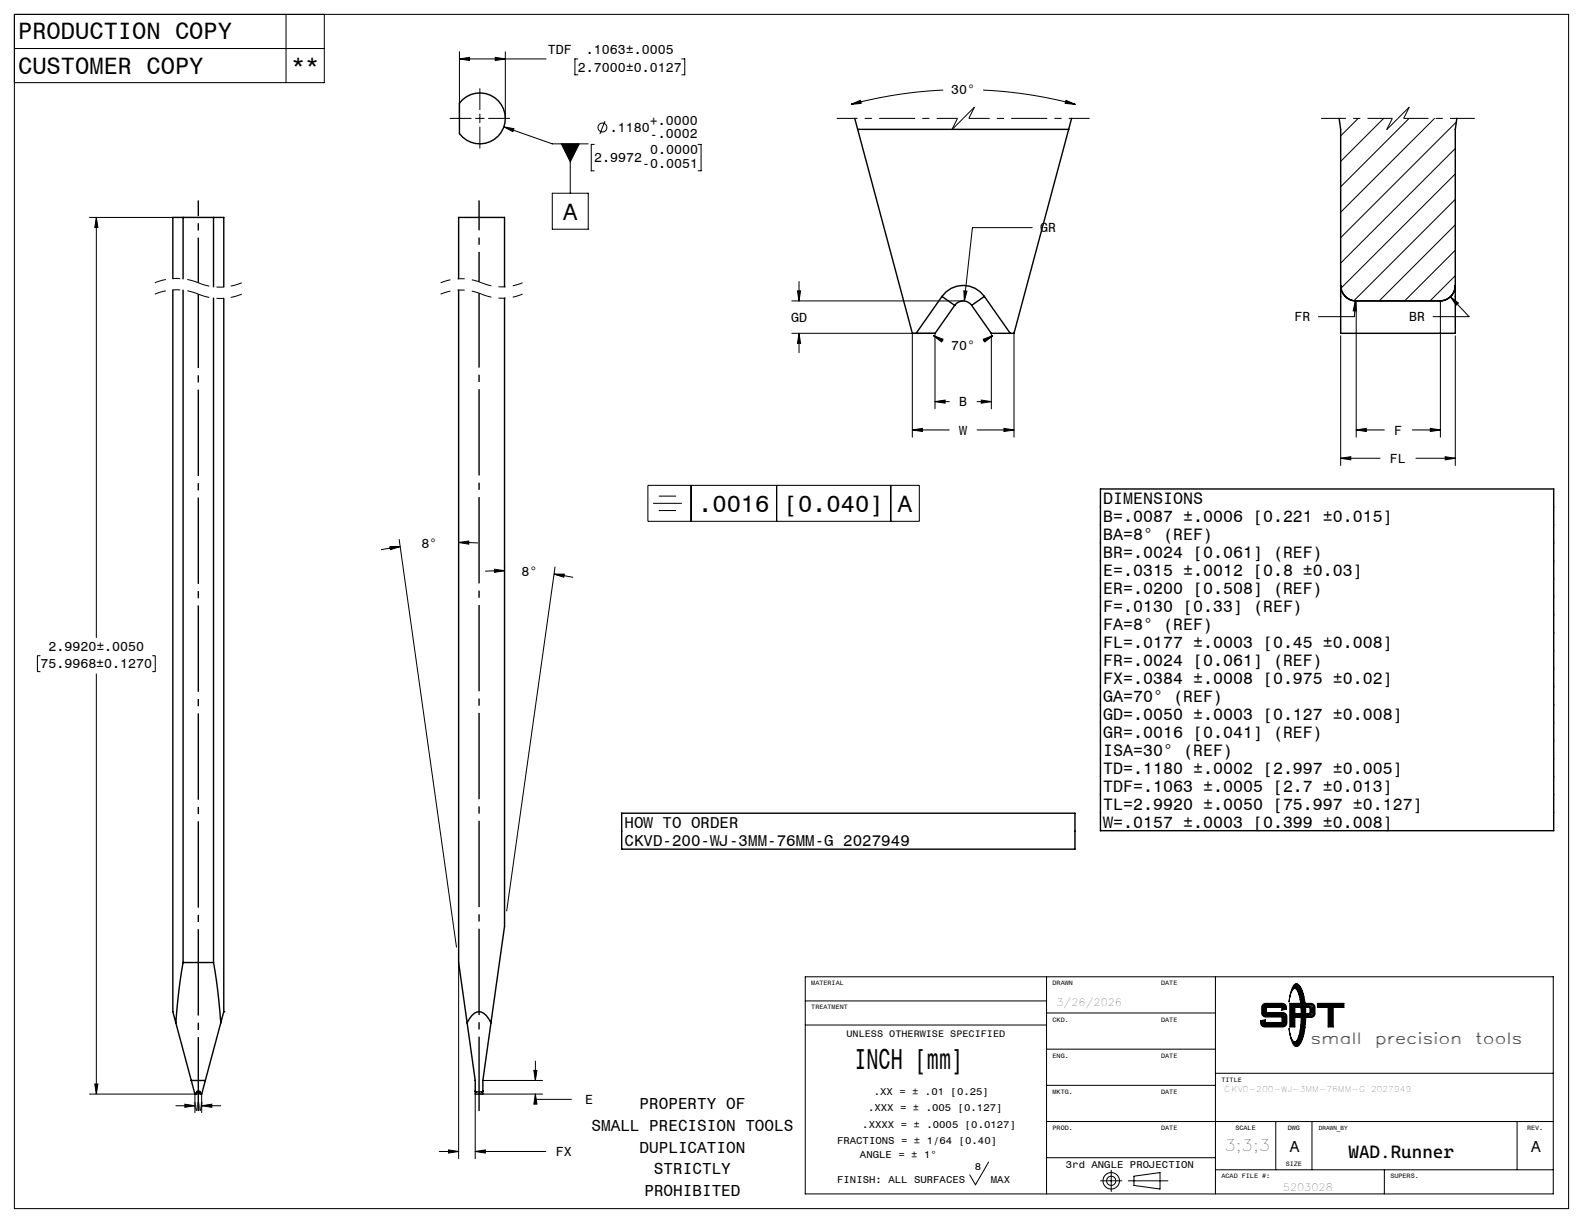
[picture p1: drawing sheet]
<svg xmlns="http://www.w3.org/2000/svg" width="279mm" height="216mm" viewBox="0 0 279 216" stroke-linecap="round" stroke-linejoin="round" font-family="sans-serif">
<g fill="none" stroke="#000" stroke-width=".25">
<path d="M81.7 17.6a4.5 4.5 0 0 1 6.4 .4 4.5 4.5 0 0 1-.6 6.4 4.5 4.5 0 0 1-6.4-.8v-5.4zM32.3 38.4h-1.8v10.8M32.3 38.4v10.8M32.3 38.4h5.4M37.7 38.4h1.8v12.3M37.7 38.4v12.2M150.9 20.9l10.1 37.9h.7M151.4 22.8h37.2M189.1 20.9l-10.1 37.9h-.7M236.4 20.9l.2 1.9v27.6M257.1 20.9l-.2 1.9v27.6M30.5 51.2v127.4l.5 2"/>
<path d="M32.3 51.2v118.7M37.7 52.6v117.3M39.5 52.7v125.9M80.9 49.2v-10.8h8.2v12.2M80.9 51.2v118.7l1.5 10.7M89.1 52.6v110.9l-2.4 17M166.3 52.3l2.2 1.6M166.3 52.3a4.6 4.6 0 0 1 7.4 0M166.3 52.3l-4.6 6.5M168.5 53.9l-3.5 4.9h-3.3M168.5 53.9a1.83 1.83 0 0 1 3 0M171.5 53.9l3.5 4.9h3.3"/>
<path d="M173.7 52.3l-2.2 1.6M173.7 52.3l4.6 6.5M236.6 50.4a2.74 2.74 0 0 0 2.8 2.7M236.6 50.4v8.4h20.3v-8.4M256.9 50.4a2.74 2.74 0 0 1-2.8 2.7M256.9 50.4a2.74 2.74 0 0 1-2.7 2.7h-14.8M194.2 86.3h80v60.3h-80zM109.7 143.6h80v6.3h-80zM32.3 169.9l-.7 4.8-.6 5.9M32.3 169.9h5.4M37.7 169.9l.7 4.8 .6 5.9M39.5 178.6l-.5 2"/>
<path d="M39.5 178.6h.1M31 180.6l3.4 12.5M33.8 190.7h2.4M34.8 192.7l.1 .1M34.8 192.7l.2-.1 .2 .1M34.8 192.7l-.4 .4M34.9 192.8l-.2 .3h-.3M34.9 192.8h.2M35.1 192.8l.2 .3h.3M35.2 192.7l-.1 .1M35.2 192.7l.4 .4M39 180.6l-3.4 12.5"/>
<path d="M83.9 192.6h.1M83.9 192.6v.1M83.9 192.7h.1M84 192.7h.1M84 192.7v.1M84 192.8h1.1M85.1 192.8h.1M85.1 192.7v.1M85.1 192.7h.1M85.2 192.7h-.1M85.2 192.7h.1M85.2 192.6h.1"/>
<path d="M86.7 180.5a3 3 0 0 0-2.1-1.9 2.25 2.25 0 0 0-1.8 1.3l-.4 .7M86.7 180.5l-1.5 10.2v2.4h-1.3v-2.4l-1.5-10.1"/>
</g>
<g fill="none" stroke="#000" stroke-width=".18">
<path d="M2.5 8.6h54.7M2.5 2.5h274.4v210.9h-274.4zM50.5 2.5v12.1M57.2 2.5v12.1h-54.7M81.1 10.4l1.8-.3v.6zM81.1 10.4h15.3M81.1 9.1v11.8M84.7 15.6v3.8M87.4 10.1l1.8 .3-1.8 .3zM89.2 9.1v11.8M102 10.4h-.5v2.8h.5M120.3 10.4h.6v2.8h-.6"/>
<path d="M150.2 18.4l1.7-.7 .1 .6zM166.5 15.9a76.5 76.5 0 0 0-16.3 2.5M173.5 15.9a76.5 76.5 0 0 1 16.3 2.5M188.1 17.7l1.7 .7-1.8-.1zM15.7 38.4h19.3M17 38.4l.3 1.8h-.6zM17 38.4v74.2M79.4 20.9h3.8M83.9 20.9h1.6M84.7 20.1v1.6M84.7 22.4v3.8M86.2 20.9h3.8"/>
<path d="M88.9 22.4l1.8 .3-.2 .5zM88.9 22.4l8.6 3h6.3M97.5 34.1h6.3v6.4h-6.3zM99.1 25.4h3.1l-1.5 3.2zM100.7 25.4v8.7M104.9 25.5h-.5v4.7h.5M106.8 21.4l-.9 2.2M123.2 25.5h.5v4.7h-.5M239.7 20.9l-3.1 3.1M244.2 20.9l-7.6 7.6M248.7 20.9l-12.1 12.1M253.2 20.9l-16.6 16.6"/>
<path d="M256.9 26.2l-20.3 20.2M256.9 30.7l-20.2 20.2M256.9 35.2l-17.9 17.9M256.9 39.7l-13.5 13.4M257 21.5l-20.4 20.5M139.8 58.8h25.2v13.4M139.8 53.1h30.2M140.8 51.3h.5l-.3 1.8zM141 58.8l.3 1.8h-.5zM141 49.7v3.4M141 58.8v3.5M161 58.8v18.4"/>
<path d="M164.8 59.2l1.6 .7-.2 .5zM164.8 59.2l1.7 1M170.1 51.3l.6 .1-.5 1.7zM173.6 59.9l1.6-.7-1.4 1.2zM175 58.8v13.4M175.2 59.2l-1.7 1M179 58.8v18.4M182.2 40.2h-10.6l-1.4 12.9M236.6 59.3v22.9M239.2 53.1l.2 1.8h-.6zM239.2 53.1l-.1 2.8h-6.4M239.4 53.1v24.1"/>
<path d="M254.2 53.1v24.1M256 52.4l1.4 1.1-.4 .4zM256 52.4l3.3 3.5h-6.4M256.9 44.2l-9 8.9M256.9 48.7l-4.5 4.4M256.9 59.3v22.9M161 75.9l1.8-.3v.6zM161 75.9h6.5M165 70.9l1.8-.3v.6zM165 70.9h2.5M172.5 75.9h6.5M172.5 70.9h2.5"/>
<path d="M173.2 70.6l1.8 .3-1.8 .3zM177.2 75.6l1.8 .3-1.8 .3zM239.4 75.9l1.7-.3v.6zM239.4 75.9h4.9M249.3 75.9h4.9M252.5 75.6l1.7 .3-1.7 .3zM68.8 96.5h1.8l-1.7 .5zM70.5 95.2l10.1 72M70.6 96.5l-3.3 .5M81 95.8l1.7-.3v.6zM81 95.8h3.4M89 99.5v64"/>
<path d="M114.4 85.7h47.9v6.3h-47.9zM115.3 88.9h5M116.3 87.6h3M116.3 90.1h3M122 85.7v6.3M137.1 85.7v6.3M157.2 85.7v6.3M236.6 80.9l1.8-.3v.6zM236.6 80.9h7M249.9 80.9h7M255.1 80.6l1.8 .3-1.8 .3zM7.1 115.8h-.5v2.8h.5"/>
<path d="M17 118.9v74.2M26.9 115.8h.5v2.8h-.5M87.3 100.5l1.7 .2-1.7 .3zM89 100.7l-3.4 .1M97.8 101.4h1.8l-.1 .5zM97.8 101.4l3.4 .5M98 100.1l-8.6 60.7M81 169.9v34.6M142.1 172.4h132.1v38.4h-132.1zM142.1 176.7h42.6M184.7 172.4v38.4M184.7 178.8h29.8"/>
<path d="M214.5 172.4v38.4M222.9 177.3l.5-.2h2.9a.79 .79 0 0 1 .8 1l-.9 .2v-.5h-2.7v.9h2.9a.72 .72 0 0 1 .7 .8v1.1a.72 .72 0 0 1-.7 .7h-3.2a.72 .72 0 0 1-.7-.7v-.4l.8-.2v.5h3v-1h-2.9a.72 .72 0 0 1-.7-.7v-1.1zM223 177.4l.4-.1h2.9a.61 .61 0 0 1 .6 .7l-.5 .2v-.5h-3v1.2h3a.58 .58 0 0 1 .6 .6v1.1a.58 .58 0 0 1-.6 .5h-3.2a.64 .64 0 0 1-.6-.8l.6-.1v.4h3.2v-1.2h-3a.58 .58 0 0 1-.6-.6v-1.1zM223.1 177.6l.3-.2h2.9l.3 .1 .2 .4-.3 .1v-.5h-3.3v1.5l3.4 .1 .2 .4-.1 1.4-.3 .1h-3.2l-.3-.1-.1-.5h.3v.4h3.5v-1.5l-3.4-.1-.2-.4zM223.1 177.8v1.1M223.4 179.1h3M226.6 177.7l.1 .2M226.7 179.4v1.3M227.6 177.1h1.9v.7h-1v1.1h1.1v.7h-1.1v1.7h-.9zM227.8 177.3h1.5l.1 .4h-1v1.4h1v.4h-1v1.6h-.6zM227.9 177.4h1.3v.1h-.9v1.7h1v.1h-1v1.7h-.4zM228.1 177.5v3.4"/>
<path d="M228.4 173.8a.69 .69 0 0 1 1.1 .5 13.7 13.7 0 0 1 0 9.9 .73 .73 0 0 1-.7 .6 .73 .73 0 0 1-.7-.7l-.3-.9-.3-1.6a3 3 0 0 0 1 2.3h.1a3.3 3.3 0 0 0 .9-2.4 12.8 12.8 0 0 0-.6-6.8 .45 .45 0 0 0-.5-.2 .45 .45 0 0 0-.4 .4l-.5 2 .5-2.2zM228.5 174a.51 .51 0 0 1 .6-.1 .51 .51 0 0 1 .3 .4 13.5 13.5 0 0 1 0 9.8l-.3 .4a.47 .47 0 0 1-.5 .1 .47 .47 0 0 1-.3-.4l-.1-.2a.67 .67 0 0 0 1-.6 14.4 14.4 0 0 0-.1-8.6 .6 .6 0 0 0-.9-.4zM228.6 174.1a1.91 1.91 0 0 1 1.1 1.8 15 15 0 0 1-.3 7.7l-.4 .5-.4 .2M228.8 174l-.3 .2a1.65 1.65 0 0 1 1.1 1.6 14.2 14.2 0 0 1-.4 7.9l-.3 .4-.4 .1 .3 .3M228.8 174h.1M228.8 174l.4 .2a8.5 8.5 0 0 1 1 5 8.5 8.5 0 0 1-1 5l-.4 .3M230.4 177.1h1a.72 .72 0 0 1 .7 .7v1.1a.72 .72 0 0 1-.7 .7h-.8v-.7l.5-.1 .1-.7-.2-.2-.5-.1zM230.6 177.3h.8a.58 .58 0 0 1 .6 .5v1.1a.58 .58 0 0 1-.6 .6h-.7v-.4l.4-.1 .2-.2v-.7l-.1-.4h-.6zM230.8 177.4h.7l.3 .4v1.3l-.3 .2h-.6v-.1l.3-.1 .3-.2v-1a.58 .58 0 0 0-.7-.4zM231.4 177.6l.3 .2v1.2l-.3 .2M232.5 177.1h4.7v.7h-1.9v3.5h-.9v-3.5h-1.9zM232.7 177.3h4.4v.4h-1.9v3.4h-.6v-3.4h-1.9z"/>
<path d="M232.8 177.4h4.1v.1h-1.9v3.5h-.3v-3.5h-1.9zM234.9 177.6v3.3M15.7 193.1h19.3M16.7 191.4h.6l-.3 1.7zM31 195.2h3.4M32.6 194.9l1.8 .3-1.8 .3zM34.4 193.1v3.4M35.6 193.1v3.4M35.6 195.2h3.4M35.6 195.2l1.8-.3v.6zM83.9 193.2v11.3M84.6 193.1h11.2"/>
<path d="M85.2 190.7h10.6M94.2 189h.6l-.3 1.7zM94.5 193.1l.3 1.8h-.6zM94.5 193.1v1h6.3M94.5 187.3v3.4M142.1 181h42.6M184.7 191.6h29.8M184.7 198h89.5M184.7 185.2h29.8M214.5 189.5h59.7M222.9 180.5v.2M223.2 180.9h3.2"/>
<path d="M225.2 198v8.5M228.8 184.5h.1M231.6 198v8.5M267.8 198v8.5M77.5 203.3h3.5M79.2 203l1.8 .3-1.8 .3zM83.9 203.3l1.8-.3v.6zM83.9 203.3h12.4M174.5 205.2l-2.3 4-1-1.8M184.7 204.4h29.8M194.2 208.5h3.8M196.1 206.6v3.7"/>
<path d="M199.2 208.5h6.9M200.1 207.6l4.6-.6v2.9l-4.6-.6zM214.5 206.5h59.7M244.3 206.5v4.3"/>
<circle cx="106.3" cy="22.5" r=".79"/>
<circle cx="196.1" cy="208.5" r=".81"/>
<circle cx="196.1" cy="208.5" r="1.45"/>
</g>
<path d="M85 51.9a9.4 9.4 0 0 0-7.2 0M85 49.9a9.4 9.4 0 0 0-7.2 0M92.2 51.9a9.4 9.4 0 0 1-7.2 0M92.2 49.9a9.4 9.4 0 0 1-7.2 0" fill="none" stroke="#000" stroke-width=".18" stroke-dasharray="6.3 1.3 1.3 1.3" stroke-dashoffset="4.5" stroke-linecap="butt"/>
<path d="M35 51.9a10 10 0 0 0-7.7 0M35 49.9a10 10 0 0 0-7.7 0M42.7 51.9a10 10 0 0 1-7.7 0M42.7 49.9a10 10 0 0 1-7.7 0" fill="none" stroke="#000" stroke-width=".18" stroke-dasharray="6.3 1.3 1.3 1.3" stroke-dashoffset="4.3" stroke-linecap="butt"/>
<path d="M84.6 196.1v-144.3" fill="none" stroke="#000" stroke-width=".25" stroke-dasharray="15.2 1.3 1.3 1.3" stroke-dashoffset="2.1" stroke-linecap="butt"/>
<path d="M84.6 49.8v-14.4" fill="none" stroke="#000" stroke-width=".25" stroke-dasharray="15.2 1.3 1.3 1.3" stroke-dashoffset="10" stroke-linecap="butt"/>
<path d="M35 196.1v-144.2" fill="none" stroke="#000" stroke-width=".25" stroke-dasharray="15.2 1.3 1.3 1.3" stroke-dashoffset="2.2" stroke-linecap="butt"/>
<path d="M35 49.9v-14.5" fill="none" stroke="#000" stroke-width=".25" stroke-dasharray="15.2 1.3 1.3 1.3" stroke-dashoffset="7.3" stroke-linecap="butt"/>
<path d="M169 20.9h-21.3M192.3 20.9h-21.3" fill="none" stroke="#000" stroke-width=".18" stroke-dasharray="6.3 1.3 1.3 1.3" stroke-dashoffset="2.7" stroke-linecap="butt"/>
<path d="M172 18.9l-2 2M248.7 18.9l-2 2M168 22.9l1-2M170 20.9l-2 2M171 20.9l1-2M244.7 22.9l1-2M246.7 20.9l-2 2M247.7 20.9l1-2" fill="none" stroke="#000" stroke-width=".18" stroke-dasharray="6.3 1.3 1.3 1.3" stroke-linecap="butt"/>
<path d="M245.7 20.9h-12.5M260.3 20.9h-12.6" fill="none" stroke="#000" stroke-width=".18" stroke-dasharray="6.3 1.3 1.3 1.3" stroke-dashoffset="2" stroke-linecap="butt"/>
<g fill="#000">
<path d="M99.1 25.4h3.1l-1.5 3.2z"/>
<path d="M88.9 22.4l1.6 .8 .2-.5zM81.1 10.4l1.8-.3v.6zM87.4 10.1l1.8 .3-1.8 .3zM177.2 75.6l1.8 .3-1.8 .3zM161 75.9l1.8-.3v.6zM188.1 17.7l1.7 .7-1.8-.1zM150.2 18.4l1.7-.7 .1 .6zM173.2 70.6l1.8 .3-1.8 .3zM165 70.9l1.8-.3v.6zM164.8 59.2l1.6 .7-.2 .5zM173.6 59.9l1.6-.7-1.4 1.2zM170.1 51.3l.1 1.8 .5-1.7zM140.8 51.3h.5l-.3 1.8zM141 58.8l.3 1.8h-.5zM255.1 80.6l1.8 .3-1.8 .3zM236.6 80.9l1.8-.3v.6zM256 52.4l1 1.5 .4-.4zM239.2 53.1l-.4 1.8h.6zM252.5 75.6l1.7 .3-1.7 .3zM239.4 75.9l1.7-.3v.6zM94.5 193.1l.3 1.8h-.6zM94.2 189h.6l-.3 1.7zM81 95.8l1.7-.3v.6zM68.8 96.5h1.8l-1.7 .5zM79.2 203l1.8 .3-1.8 .3zM83.9 203.3l1.8-.3v.6zM97.8 101.4h1.8l-.1 .5zM87.3 100.5l1.7 .2-1.7 .3z"/>
<path d="M16.7 191.4h.6l-.3 1.7zM17 38.4l.3 1.8h-.6zM32.6 194.9l1.8 .3-1.8 .3zM35.6 195.2l1.8-.3v.6z"/>
</g>
<text font-size="5.1" x="150.8" y="188.8">INCH [mm]</text>
<g font-size="4.2">
<text x="3.2" y="6.8">PRODUCTION COPY</text>
<text x="3.2" y="13">CUSTOMER COPY</text>
<text x="51.4" y="13">**</text>
<text x="99.4" y="38.8">A</text>
<text x="123.2" y="90.4">.0016</text>
<text x="138.3" y="90.4">[0.040]</text>
<text x="158.5" y="90.4">A</text>
</g>
<text font-size="3.2" x="238" y="204.5">WAD.Runner</text>
<g font-size="2.9">
<text x="194.7" y="89">DIMENSIONS</text>
<text x="194.7" y="92.2">B=.0087 ±.0006 [0.221 ±0.015]</text>
<text x="194.7" y="95.3">BA=8° (REF)</text>
<text x="194.7" y="98.5">BR=.0024 [0.061] (REF)</text>
<text x="194.7" y="101.7">E=.0315 ±.0012 [0.8 ±0.03]</text>
<text x="194.7" y="104.9">ER=.0200 [0.508] (REF)</text>
<text x="194.7" y="108">F=.0130 [0.33] (REF)</text>
<text x="194.7" y="111.2">FA=8° (REF)</text>
<text x="194.7" y="114.4">FL=.0177 ±.0003 [0.45 ±0.008]</text>
<text x="194.7" y="117.5">FR=.0024 [0.061] (REF)</text>
<text x="194.7" y="120.7">FX=.0384 ±.0008 [0.975 ±0.02]</text>
<text x="194.7" y="123.9">GA=70° (REF)</text>
<text x="194.7" y="127.1">GD=.0050 ±.0003 [0.127 ±0.008]</text>
<text x="194.7" y="130.2">GR=.0016 [0.041] (REF)</text>
<text x="194.7" y="133.4">ISA=30° (REF)</text>
<text x="194.7" y="136.6">TD=.1180 ±.0002 [2.997 ±0.005]</text>
<text x="194.7" y="139.8">TDF=.1063 ±.0005 [2.7 ±0.013]</text>
<text x="194.7" y="142.9">TL=2.9920 ±.0050 [75.997 ±0.127]</text>
<text x="194.7" y="146.1">W=.0157 ±.0003 [0.399 ±0.008]</text>
</g>
<g font-size="2.8">
<text x="110.2" y="146.2">HOW TO ORDER</text>
<text x="110.2" y="149.3">CKVD-200-WJ-3MM-76MM-G 2027949</text>
<text x="231.4" y="184.3">small</text>
<text x="242.8" y="184.3">precision</text>
<text x="260.5" y="184.3">tools</text>
<text x="112.9" y="195.8">PROPERTY OF</text>
<text x="104.4" y="199.7">SMALL PRECISION TOOLS</text>
<text x="112.9" y="203.5">DUPLICATION</text>
<text x="216.1" y="203.3">3;3;3</text>
<text x="227.7" y="203.3">A</text>
<text x="270.3" y="203.3">A</text>
<text x="115.4" y="207.3">STRICTLY</text>
<text x="113.7" y="211.1">PROHIBITED</text>
</g>
<g font-size="2.3">
<text x="96.7" y="9.5">TDF</text>
<text x="103.4" y="9.5">.1063±.0005</text>
<text x="102" y="12.6">2.7000±0.0127</text>
<text x="167.9" y="16.7">30°</text>
<text x="107.6" y="23.4">.1180</text>
<text x="114.7" y="22.2">+.0000</text>
<text x="104.9" y="28.6">2.9972</text>
<text x="113.3" y="29.6">-0.0051</text>
<text x="114.7" y="24.6">-.0002</text>
<text x="114.8" y="27.3">0.0000</text>
<text x="183.6" y="41">GR</text>
<text x="139.6" y="56.8">GD</text>
<text x="228.5" y="56.7">FR</text>
<text x="248.7" y="56.7">BR</text>
<text x="167.9" y="61.7">70°</text>
<text x="169.3" y="71.7">B</text>
<text x="169.3" y="76.7">W</text>
<text x="246.1" y="76.7">F</text>
<text x="245.3" y="81.7">FL</text>
<text x="74.4" y="96.8">8°</text>
<text x="92" y="101.7">8°</text>
<text x="7.1" y="118">75.9968±0.1270</text>
<text x="8.5" y="114.8">2.9920±.0050</text>
<text x="34.3" y="196">W</text>
<text x="103.3" y="194.9">E</text>
<text x="98.1" y="204.1">FX</text>
</g>
<g font-size="1.8">
<text x="186.5" y="177.6">3/26/2026</text>
<text x="153.2" y="196.2">.XXX = ± .005 [0.127]</text>
<text x="154.2" y="193.3">.XX = ± .01 [0.25]</text>
<text x="147.7" y="201.9">FRACTIONS = ± 1/64 [0.40]</text>
<text x="152.2" y="199">.XXXX = ± .0005 [0.0127]</text>
<text x="147.8" y="208.8">FINISH: ALL SURFACES</text>
<text x="151.8" y="204.5">ANGLE = ± 1°</text>
<text x="172.1" y="206.5">8</text>
<text x="174.9" y="208.8">MAX</text>
<text x="188.1" y="206.2">3rd ANGLE PROJECTION</text>
<text x="226.4" y="210.2">5203028</text>
</g>
<text font-size="1.7" x="149.4" y="183">UNLESS OTHERWISE SPECIFIED</text>
<g font-size="1.4">
<text x="216.1" y="192.8">CKVD-200-WJ-3MM-76MM-G</text>
<text x="242" y="192.8">2027949</text>
</g>
<g font-size="1.1">
<text x="143.2" y="173.9">MATERIAL</text>
<text x="185.8" y="173.9">DRAWN</text>
<text x="204.9" y="173.9">DATE</text>
<text x="143.2" y="178.2">TREATMENT</text>
<text x="185.8" y="180.3">CKD.</text>
<text x="204.9" y="180.3">DATE</text>
<text x="185.8" y="186.7">ENG.</text>
<text x="204.9" y="186.7">DATE</text>
<text x="215.6" y="191">TITLE</text>
<text x="185.8" y="193.1">MKTG.</text>
<text x="204.9" y="193.1">DATE</text>
<text x="185.8" y="199.5">PROD.</text>
<text x="204.9" y="199.5">DATE</text>
<text x="218.1" y="199.5">SCALE</text>
<text x="227.3" y="199.5">DWG</text>
<text x="232.8" y="199.5">DRAWN_BY</text>
<text x="269.5" y="199.5">REV.</text>
<text x="215.6" y="208">ACAD FILE #:</text>
<text x="226.9" y="205.9">SIZE</text>
<text x="245.4" y="208">SUPERS.</text>
</g>
</svg>
